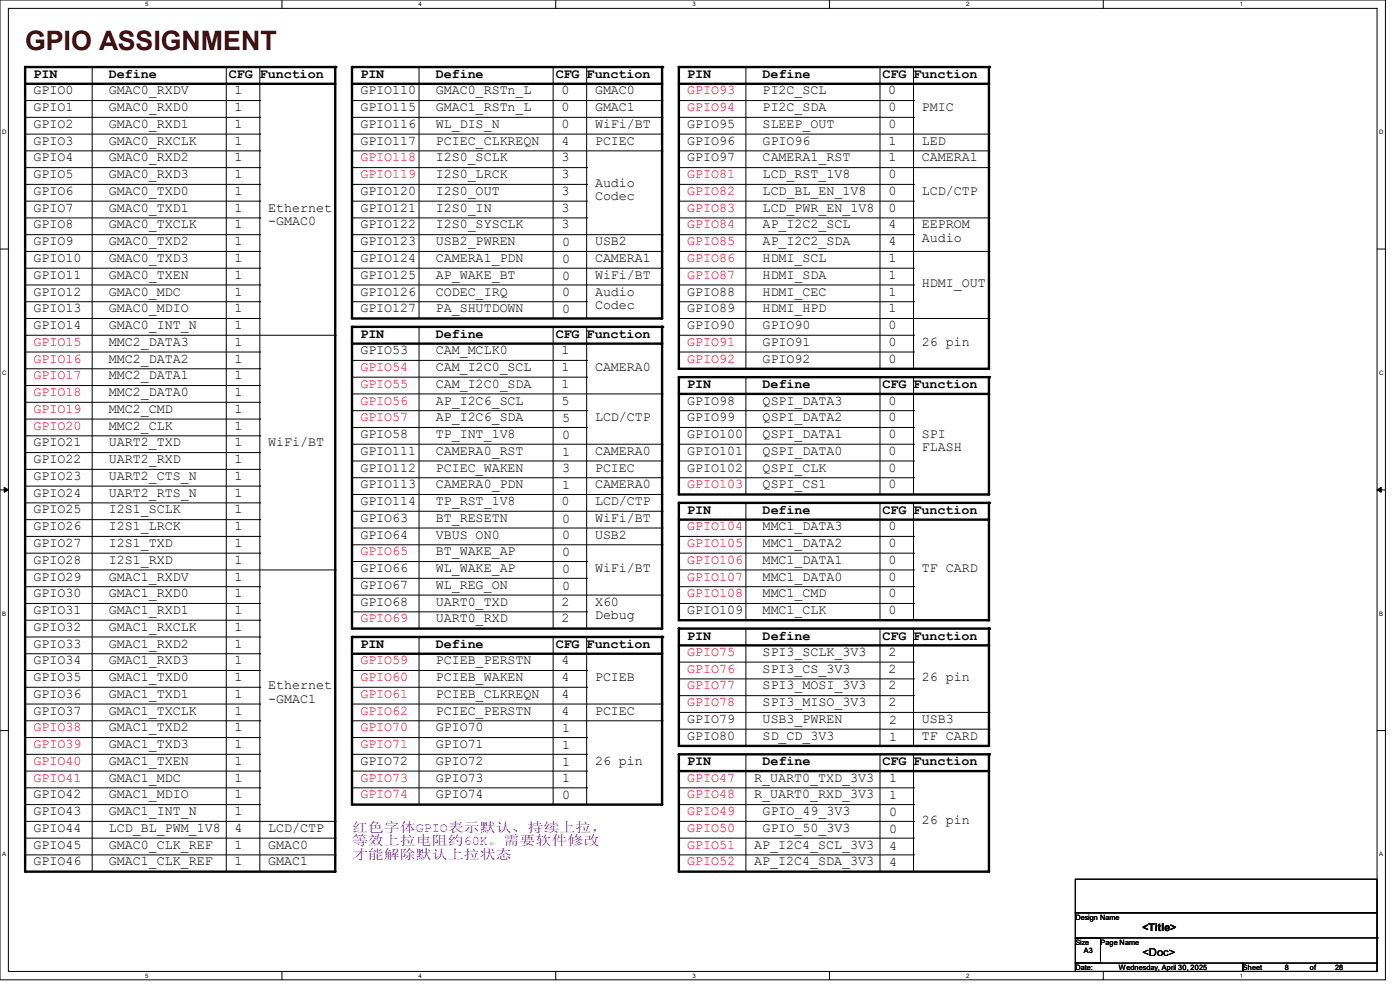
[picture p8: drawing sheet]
<svg xmlns="http://www.w3.org/2000/svg" width="297mm" height="210mm" viewBox="0 0 297 210" stroke-linecap="round" stroke-linejoin="round" font-family="sans-serif">
<path d="M0 0h293.9v207.9h-293.9zM1.8 1.8h290.3v204.3h-290.3z" fill="none" stroke="#000" stroke-width=".21"/>
<g fill="#fff">
<path d="M30.8 .2h.7v1.4h-.7z"/>
<path d="M30.8 206.2h.7v1.4h-.7z"/>
</g>
<path d="M59.8 0v1.8M59.8 206.1v1.8" fill="none" stroke="#000" stroke-width=".21"/>
<g fill="#fff">
<path d="M88.8 .2h.7v1.4h-.7z"/>
<path d="M88.8 206.2h.7v1.4h-.7z"/>
</g>
<path d="M117.9 0v1.8M117.9 206.1v1.8" fill="none" stroke="#000" stroke-width=".21"/>
<g fill="#fff">
<path d="M146.9 .2h.7v1.4h-.7z"/>
<path d="M146.9 206.2h.7v1.4h-.7z"/>
</g>
<path d="M176 0v1.8M176 206.1v1.8" fill="none" stroke="#000" stroke-width=".21"/>
<g fill="#fff">
<path d="M205 .2h.7v1.4h-.7z"/>
<path d="M205 206.2h.7v1.4h-.7z"/>
</g>
<path d="M234.1 0v1.8M234.1 206.1v1.8" fill="none" stroke="#000" stroke-width=".21"/>
<g fill="#fff">
<path d="M263.1 .2h.6v1.4h-.6z"/>
<path d="M263.1 206.2h.6v1.4h-.6z"/>
<path d="M.5 27.3h.9v1.4h-.9z"/>
<path d="M292.6 27.3h.9v1.4h-.9z"/>
<path d="M.5 78.4h.9v1.4h-.9z"/>
<path d="M292.6 78.4h.9v1.4h-.9z"/>
</g>
<path d="M0 52.8h1.8M292.1 52.8h1.8" fill="none" stroke="#000" stroke-width=".21"/>
<g fill="#fff">
<path d="M.5 129.5h.8v1.4h-.8z"/>
<path d="M292.6 129.5h.8v1.4h-.8z"/>
</g>
<path d="M0 103.9h1.8M292.1 103.9h1.8" fill="none" stroke="#000" stroke-width=".21"/>
<path d="M.9 103.4l.9 .5-.9 .5zM292.1 103.9l.9-.5v1z" fill="#000" stroke="#000" stroke-width=".21"/>
<g fill="#fff">
<path d="M.5 180.5h.8v1.4h-.8z"/>
<path d="M292.6 180.5h.8v1.4h-.8z"/>
</g>
<g fill="none" stroke="#000" stroke-width=".21">
<path d="M19.6 14.2h.1M19.6 14.2v170.7M48 14.2h.1M48 14.2v170.7M55.1 14.2h.1M55.1 14.2v170.7M88.9 14.2h.1M88.9 14.2v53.4M117.3 14.2h.1M117.3 14.2v53.4M124.5 14.2h.1M124.5 14.2v53.4"/>
<path d="M158.2 14.2h.1M158.2 14.2v64M186.7 14.2h.1M186.7 14.2v64M193.8 14.2h.1M193.8 14.2v64M5.3 21.3h49.8M5.3 24.9h49.8M5.3 28.4h49.8M5.3 35.6h49.8M5.3 39.1h49.8M5.3 32h49.8"/>
<path d="M55.1 21.3h.1M55.1 24.9h.1M55.1 28.4h.1M55.1 35.6h.1M55.1 39.1h.1M55.1 32h.1M74.7 21.3h65.8M74.7 24.9h65.8M74.7 28.4h65.8M74.7 35.6h49.8M74.7 39.1h49.8M74.7 32h65.8"/>
<path d="M124.5 35.6h.1M124.5 39.1h.1M140.5 21.3h.1M140.5 24.9h.1M140.5 32h.1M140.5 28.4h.1M144 21.3h49.8M144 24.9h49.8M144 28.4h65.8M144 35.6h65.8M144 39.1h49.8M144 32h65.8"/>
<path d="M193.8 21.3h.1M193.8 24.9h.1M193.8 39.1h.1M209.8 28.4h.1M209.8 35.6h.1M209.8 32h.1M5.3 42.7h49.8M5.3 46.2h49.8M5.3 49.8h49.8M5.3 53.3h49.8M5.3 56.9h49.8M55.1 42.7h.1"/>
<path d="M55.1 46.2h.1M55.1 49.8h.1M55.1 53.3h.1M55.1 56.9h.1M74.7 42.7h49.8M74.7 46.2h49.8M74.7 49.8h65.8M74.7 53.3h65.8M74.7 56.9h65.8M124.5 42.7h.1M124.5 46.2h.1M140.5 49.8h.1"/>
<path d="M140.5 53.3h.1M140.5 56.9h.1M144 42.7h49.8M144 46.2h65.8M144 49.8h49.8M144 53.3h65.8M144 56.9h49.8M193.8 42.7h.1M193.8 56.9h.1M193.8 49.8h.1M209.8 46.2h.1M209.8 53.3h.1"/>
<path d="M5.3 60.5h49.8M5.3 64h49.8M5.3 67.6h49.8M5.3 71.1h65.8M5.3 74.7h49.8M5.3 78.2h49.8M55.1 60.5h.1M55.1 64h.1M55.1 67.6h.1M55.1 74.7h.1M55.1 78.2h.1M71.1 71.1h.1"/>
<path d="M74.7 60.5h65.8M74.7 64h49.8M74.7 76.5h49.8M88.9 69.3h.1M88.9 69.3v64M117.3 69.3h.1M117.3 69.3v64M124.5 64h.1M124.5 69.3h.1M124.5 76.5h.1M124.5 69.3v64M140.5 60.5h.1"/>
<path d="M144 60.5h49.8M144 64h49.8M144 67.6h65.8M144 71.1h49.8M144 74.7h49.8M193.8 60.5h.1M193.8 64h.1M193.8 74.7h.1M193.8 71.1h.1M209.8 67.6h.1M5.3 81.8h49.8M5.3 85.3h49.8"/>
<path d="M5.3 88.9h49.8M5.3 92.5h49.8M5.3 96h49.8M5.3 99.6h49.8M55.1 81.8h.1M55.1 85.3h.1M55.1 88.9h.1M55.1 92.5h.1M55.1 96h.1M55.1 99.6h.1M74.7 80h49.8M74.7 83.6h65.8"/>
<path d="M74.7 90.7h49.8M74.7 87.1h49.8M74.7 94.2h65.8M74.7 97.8h65.8M124.5 80h.1M124.5 90.7h.1M124.5 87.1h.1M140.5 83.6h.1M140.5 94.2h.1M140.5 97.8h.1M144 90.7h49.8M144 87.1h49.8"/>
<path d="M144 94.2h49.8M144 97.8h49.8M158.2 80h.1M158.2 80v24.9M186.7 80h.1M186.7 80v24.9M193.8 80h.1M193.8 87.1h.1M193.8 90.7h.1M193.8 94.2h.1M193.8 97.8h.1M193.8 80v24.9"/>
<path d="M5.3 113.8h49.8M5.3 117.3h49.8M5.3 103.1h49.8M5.3 106.7h49.8M5.3 110.2h49.8M55.1 103.1h.1M55.1 106.7h.1M55.1 110.2h.1M55.1 113.8h.1M55.1 117.3h.1M74.7 104.9h65.8M74.7 115.6h65.8"/>
<path d="M74.7 119.1h49.8M74.7 101.3h65.8M74.7 108.5h65.8M74.7 112h65.8M124.5 119.1h.1M140.5 104.9h.1M140.5 115.6h.1M140.5 101.3h.1M140.5 108.5h.1M140.5 112h.1M144 101.3h49.8M144 113.8h49.8"/>
<path d="M144 117.3h49.8M158.2 106.7h.1M158.2 106.7v24.9M186.7 106.7h.1M186.7 106.7v24.9M193.8 101.3h.1M193.8 106.7h.1M193.8 113.8h.1M193.8 117.3h.1M193.8 106.7v24.9M5.3 120.9h65.8M5.3 128h49.8"/>
<path d="M5.3 124.5h49.8M5.3 131.6h49.8M5.3 135.1h49.8M5.3 138.7h49.8M55.1 124.5h.1M55.1 128h.1M55.1 131.6h.1M55.1 135.1h.1M55.1 138.7h.1M71.1 120.9h.1M74.7 122.7h49.8M74.7 129.8h49.8"/>
<path d="M74.7 126.2h65.8M88.9 135.1h.1M88.9 135.1v35.6M117.3 135.1h.1M117.3 135.1v35.6M124.5 135.1h.1M124.5 122.7h.1M124.5 129.8h.1M124.5 135.1v35.6M140.5 126.2h.1M144 120.9h49.8M144 128h49.8"/>
<path d="M144 124.5h49.8M158.2 133.3h.1M158.2 133.3v24.9M186.7 133.3h.1M186.7 133.3v24.9M193.8 133.3h.1M193.8 120.9h.1M193.8 128h.1M193.8 124.5h.1M193.8 133.3v24.9M0 155h1.8M5.3 142.2h49.8"/>
<path d="M5.3 145.8h49.8M5.3 152.9h49.8M5.3 156.5h49.8M5.3 149.4h49.8M55.1 142.2h.1M55.1 145.8h.1M55.1 149.4h.1M55.1 152.9h.1M55.1 156.5h.1M74.7 142.2h49.8M74.7 145.8h49.8M74.7 152.9h65.8"/>
<path d="M74.7 156.5h49.8M74.7 149.4h65.8M124.5 142.2h.1M124.5 145.8h.1M124.5 156.5h.1M140.5 152.9h.1M140.5 149.4h.1M144 140.5h49.8M144 144h49.8M144 147.6h49.8M144 151.1h65.8M144 154.7h65.8"/>
<path d="M193.8 140.5h.1M193.8 144h.1M193.8 147.6h.1M209.8 151.1h.1M209.8 154.7h.1M292.1 155h1.8M5.3 167.1h49.8M5.3 170.7h49.8M5.3 174.2h65.8M5.3 177.8h65.8M5.3 160h49.8M5.3 163.6h49.8"/>
<path d="M55.1 160h.1M55.1 163.6h.1M55.1 167.1h.1M55.1 170.7h.1M71.1 174.2h.1M71.1 177.8h.1M74.7 167.1h49.8M74.7 160h49.8M74.7 163.6h49.8M124.5 160h.1M124.5 163.6h.1M124.5 167.1h.1"/>
<path d="M144 167.1h49.8M144 170.7h49.8M144 174.2h49.8M144 177.8h49.8M158.2 160h.1M158.2 160v24.9M186.7 160h.1M186.7 160v24.9M193.8 160h.1M193.8 167.1h.1M193.8 170.7h.1M193.8 174.2h.1"/>
<path d="M193.8 177.8h.1M193.8 160v24.9M5.3 181.4h65.8M71.1 181.4h.1M144 181.4h49.8M193.8 181.4h.1M228.1 186.5h64v7.1h-64zM228.1 193.6h64v5.4h-64zM228.1 199h5.4v5.3h-5.4zM292.1 199h.1M292.1 199v5.3M228.1 204.3h35.6v1.8h-35.6z"/>
<path d="M263.7 204.3h28.4v1.8h-28.4z"/>
</g>
<g fill="none" stroke="#000" stroke-width=".51">
<path d="M5.3 17.8h65.7M74.7 17.8h65.6M144 17.8h65.6M74.7 72.9h65.6M140.3 67.6h-65.6v-53.4h65.8v53.4M209.6 78.2h-65.6v-64h65.8v64M144 83.6h65.6M144 110.2h65.6M209.6 104.9h-65.6v-24.9h65.8v24.9M74.7 138.7h65.6M140.3 133.3h-65.6v-64h65.8v64M144 136.9h65.6"/>
<path d="M209.6 131.6h-65.6v-24.9h65.8v24.9M209.6 158.2h-65.6v-24.9h65.8v24.9M140.3 170.7h-65.6v-35.6h65.8v35.6M144 163.6h65.6M71 184.9h-65.7v-170.7h65.8v170.7M209.6 184.9h-65.6v-24.9h65.8v24.9"/>
</g>
<g fill="#000">
<circle cx="5.3" cy="14.2" r=".25"/>
<circle cx="71" cy="17.8" r=".25"/>
<circle cx="71.1" cy="14.2" r=".25"/>
<circle cx="74.7" cy="14.2" r=".25"/>
<circle cx="140.3" cy="17.8" r=".25"/>
<circle cx="140.5" cy="14.2" r=".25"/>
<circle cx="144" cy="14.2" r=".25"/>
<circle cx="209.6" cy="17.8" r=".25"/>
<circle cx="209.8" cy="14.2" r=".25"/>
<circle cx="74.7" cy="69.3" r=".25"/>
<circle cx="140.3" cy="67.6" r=".25"/>
<circle cx="140.3" cy="72.9" r=".25"/>
<circle cx="140.5" cy="69.3" r=".25"/>
<circle cx="209.6" cy="78.2" r=".25"/>
<circle cx="144" cy="80" r=".25"/>
<circle cx="209.6" cy="83.6" r=".25"/>
<circle cx="209.8" cy="80" r=".25"/>
<circle cx="144" cy="106.7" r=".25"/>
<circle cx="209.6" cy="110.2" r=".25"/>
<circle cx="209.6" cy="104.9" r=".25"/>
<circle cx="209.8" cy="106.7" r=".25"/>
<circle cx="74.7" cy="135.1" r=".25"/>
<circle cx="140.3" cy="138.7" r=".25"/>
<circle cx="140.3" cy="133.3" r=".25"/>
<circle cx="140.5" cy="135.1" r=".25"/>
<circle cx="144" cy="133.3" r=".25"/>
<circle cx="209.6" cy="136.9" r=".25"/>
<circle cx="209.6" cy="131.6" r=".25"/>
<circle cx="209.8" cy="133.3" r=".25"/>
<circle cx="209.6" cy="158.2" r=".25"/>
<circle cx="140.3" cy="170.7" r=".25"/>
<circle cx="144" cy="160" r=".25"/>
<circle cx="209.6" cy="163.6" r=".25"/>
<circle cx="209.8" cy="160" r=".25"/>
<circle cx="71" cy="184.9" r=".25"/>
<circle cx="209.6" cy="184.9" r=".25"/>
</g>
<text font-size="5.7" fill="#400000" x="5.3" y="10.6">GPIO ASSIGNMENT</text>
<g font-size="2.8">
<text x="7.1" y="16.6">PIN</text>
<text x="23.1" y="16.6">Define</text>
<text x="48.6" y="16.6">CFG</text>
<text x="55.1" y="16.6">Function</text>
<text x="76.5" y="16.6">PIN</text>
<text x="92.5" y="16.6">Define</text>
<text x="117.9" y="16.6">CFG Function</text>
<text x="145.8" y="16.6">PIN</text>
<text x="161.8" y="16.6">Define</text>
<text x="187.2" y="16.6">CFG</text>
<text x="193.8" y="16.6">Function</text>
<text x="7.1" y="20">GPIO0</text>
<text x="7.1" y="23.6">GPIO1</text>
<text x="23.1" y="20">GMAC0_RXDV</text>
<text x="23.1" y="23.6">GMAC0_RXD0</text>
<text x="49.8" y="20">1</text>
<text x="49.8" y="23.6">1</text>
<text x="76.5" y="23.6">GPIO115</text>
<text x="76.5" y="20">GPIO110</text>
<text x="92.5" y="20">GMAC0_RSTn_L</text>
<text x="92.5" y="23.6">GMAC1_RSTn_L</text>
<text x="119.1" y="23.6">0</text>
<text x="119.1" y="20">0</text>
<text x="126.2" y="20">GMAC0</text>
<text x="126.2" y="23.6">GMAC1</text>
<text x="161.8" y="23.6">PI2C_SDA</text>
<text x="161.8" y="20">PI2C_SCL</text>
<text x="188.5" y="20">0</text>
<text x="188.5" y="23.6">0</text>
<text x="195.6" y="23.6">PMIC</text>
<text x="7.1" y="27.1">GPIO2</text>
<text x="23.1" y="27.1">GMAC0_RXD1</text>
<text x="49.8" y="27.1">1</text>
<text x="76.5" y="27.1">GPIO116</text>
<text x="92.5" y="27.1">WL_DIS_N</text>
<text x="119.1" y="27.1">0</text>
<text x="126.2" y="27.1">WiFi/BT</text>
<text x="145.8" y="27.1">GPIO95</text>
<text x="161.8" y="27.1">SLEEP_OUT</text>
<text x="188.5" y="27.1">0</text>
<text x="7.1" y="34.2">GPIO4</text>
<text x="7.1" y="30.7">GPIO3</text>
<text x="23.1" y="34.2">GMAC0_RXD2</text>
<text x="23.1" y="30.7">GMAC0_RXCLK</text>
<text x="49.8" y="30.7">1</text>
<text x="49.8" y="34.2">1</text>
<text x="76.5" y="30.7">GPIO117</text>
<text x="92.5" y="30.7">PCIEC_CLKREQN</text>
<text x="92.5" y="34.2">I2S0_SCLK</text>
<text x="119.1" y="30.7">4</text>
<text x="119.1" y="34.2">3</text>
<text x="126.2" y="30.7">PCIEC</text>
<text x="145.8" y="30.7">GPIO96</text>
<text x="145.8" y="34.2">GPIO97</text>
<text x="161.8" y="30.7">GPIO96</text>
<text x="161.8" y="34.2">CAMERA1_RST</text>
<text x="188.5" y="30.7">1</text>
<text x="188.5" y="34.2">1</text>
<text x="195.6" y="30.7">LED</text>
<text x="195.6" y="34.2">CAMERA1</text>
<text x="7.1" y="41.4">GPIO6</text>
<text x="7.1" y="37.8">GPIO5</text>
<text x="23.1" y="37.8">GMAC0_RXD3</text>
<text x="23.1" y="41.4">GMAC0_TXD0</text>
<text x="49.8" y="37.8">1</text>
<text x="49.8" y="41.4">1</text>
<text x="76.5" y="41.4">GPIO120</text>
<text x="92.5" y="37.8">I2S0_LRCK</text>
<text x="92.5" y="41.4">I2S0_OUT</text>
<text x="119.1" y="37.8">3</text>
<text x="119.1" y="41.4">3</text>
<text x="126.2" y="39.6">Audio</text>
<text x="161.8" y="41.4">LCD_BL_EN_1V8</text>
<text x="161.8" y="37.8">LCD_RST_1V8</text>
<text x="188.5" y="37.8">0</text>
<text x="188.5" y="41.4">0</text>
<text x="195.6" y="41.4">LCD/CTP</text>
<text x="7.1" y="44.9">GPIO7</text>
<text x="23.1" y="44.9">GMAC0_TXD1</text>
<text x="49.8" y="44.9">1</text>
<text x="56.9" y="44.9">Ethernet</text>
<text x="56.9" y="47.8">-GMAC0</text>
<text x="76.5" y="44.9">GPIO121</text>
<text x="92.5" y="44.9">I2S0_IN</text>
<text x="119.1" y="44.9">3</text>
<text x="126.2" y="42.4">Codec</text>
<text x="161.8" y="44.9">LCD_PWR_EN_1V8</text>
<text x="188.5" y="44.9">0</text>
<text x="7.1" y="52">GPIO9</text>
<text x="7.1" y="48.5">GPIO8</text>
<text x="23.1" y="52">GMAC0_TXD2</text>
<text x="23.1" y="48.5">GMAC0_TXCLK</text>
<text x="49.8" y="48.5">1</text>
<text x="49.8" y="52">1</text>
<text x="76.5" y="52">GPIO123</text>
<text x="76.5" y="48.5">GPIO122</text>
<text x="92.5" y="52">USB2_PWREN</text>
<text x="92.5" y="48.5">I2S0_SYSCLK</text>
<text x="119.1" y="48.5">3</text>
<text x="119.3" y="52.2">0</text>
<text x="126.2" y="52">USB2</text>
<text x="161.8" y="52">AP_I2C2_SDA</text>
<text x="161.8" y="48.5">AP_I2C2_SCL</text>
<text x="188.5" y="48.5">4</text>
<text x="188.5" y="52">4</text>
<text x="195.6" y="48.5">EEPROM</text>
<text x="195.6" y="51.3">Audio</text>
<text x="7.1" y="59.1">GPIO11</text>
<text x="7.1" y="55.6">GPIO10</text>
<text x="23.1" y="55.6">GMAC0_TXD3</text>
<text x="23.1" y="59.1">GMAC0_TXEN</text>
<text x="49.8" y="59.1">1</text>
<text x="49.8" y="55.6">1</text>
<text x="76.5" y="55.6">GPIO124</text>
<text x="76.5" y="59.1">GPIO125</text>
<text x="92.5" y="55.6">CAMERA1_PDN</text>
<text x="92.5" y="59.1">AP_WAKE_BT</text>
<text x="119.3" y="55.8">0</text>
<text x="119.3" y="59.3">0</text>
<text x="126.2" y="59.1">WiFi/BT</text>
<text x="126.2" y="55.6">CAMERA1</text>
<text x="161.8" y="59.1">HDMI_SDA</text>
<text x="161.8" y="55.6">HDMI_SCL</text>
<text x="188.5" y="55.6">1</text>
<text x="188.5" y="59.1">1</text>
<text x="7.1" y="62.7">GPIO12</text>
<text x="23.1" y="62.7">GMAC0_MDC</text>
<text x="49.8" y="62.7">1</text>
<text x="76.5" y="62.7">GPIO126</text>
<text x="92.5" y="62.7">CODEC_IRQ</text>
<text x="119.3" y="62.9">0</text>
<text x="126.2" y="62.7">Audio</text>
<text x="126.2" y="65.5">Codec</text>
<text x="145.8" y="62.7">GPIO88</text>
<text x="161.8" y="62.7">HDMI_CEC</text>
<text x="188.5" y="62.7">1</text>
<text x="195.6" y="60.9">HDMI_OUT</text>
<text x="7.1" y="66.3">GPIO13</text>
<text x="7.1" y="69.8">GPIO14</text>
<text x="23.1" y="69.8">GMAC0_INT_N</text>
<text x="23.1" y="66.3">GMAC0_MDIO</text>
<text x="49.8" y="66.3">1</text>
<text x="49.8" y="69.8">1</text>
<text x="76.5" y="66.3">GPIO127</text>
<text x="76.5" y="71.7">PIN</text>
<text x="92.5" y="71.7">Define</text>
<text x="92.5" y="66.3">PA_SHUTDOWN</text>
<text x="117.9" y="71.7">CFG Function</text>
<text x="119.3" y="66.4">0</text>
<text x="145.8" y="66.3">GPIO89</text>
<text x="145.8" y="69.8">GPIO90</text>
<text x="161.8" y="66.3">HDMI_HPD</text>
<text x="161.8" y="69.8">GPIO90</text>
<text x="188.5" y="66.3">1</text>
<text x="188.5" y="69.8">0</text>
<text x="23.1" y="73.4">MMC2_DATA3</text>
<text x="23.1" y="76.9">MMC2_DATA2</text>
<text x="49.8" y="73.4">1</text>
<text x="49.8" y="76.9">1</text>
<text x="76.5" y="75.1">GPIO53</text>
<text x="92.5" y="75.1">CAM_MCLK0</text>
<text x="119.1" y="75.1">1</text>
<text x="161.8" y="73.4">GPIO91</text>
<text x="161.8" y="76.9">GPIO92</text>
<text x="188.5" y="73.4">0</text>
<text x="188.5" y="76.9">0</text>
<text x="195.6" y="73.4">26 pin</text>
<text x="23.1" y="80.5">MMC2_DATA1</text>
<text x="49.8" y="80.5">1</text>
<text x="92.5" y="82.3">CAM_I2C0_SDA</text>
<text x="92.5" y="78.7">CAM_I2C0_SCL</text>
<text x="119.1" y="78.7">1</text>
<text x="119.1" y="82.3">1</text>
<text x="126.2" y="78.7">CAMERA0</text>
<text x="145.8" y="82.4">PIN</text>
<text x="161.8" y="82.4">Define</text>
<text x="187.2" y="82.4">CFG</text>
<text x="193.8" y="82.4">Function</text>
<text x="23.1" y="84">MMC2_DATA0</text>
<text x="23.1" y="87.6">MMC2_CMD</text>
<text x="49.8" y="84">1</text>
<text x="49.8" y="87.6">1</text>
<text x="92.5" y="85.8">AP_I2C6_SCL</text>
<text x="92.5" y="89.4">AP_I2C6_SDA</text>
<text x="119.1" y="85.8">5</text>
<text x="119.3" y="89.5">5</text>
<text x="126.2" y="89.4">LCD/CTP</text>
<text x="145.8" y="89.4">GPIO99</text>
<text x="145.8" y="85.8">GPIO98</text>
<text x="161.8" y="89.4">QSPI_DATA2</text>
<text x="161.8" y="85.8">QSPI_DATA3</text>
<text x="188.5" y="85.8">0</text>
<text x="188.5" y="89.4">0</text>
<text x="7.1" y="94.7">GPIO21</text>
<text x="23.1" y="94.7">UART2_TXD</text>
<text x="23.1" y="91.1">MMC2_CLK</text>
<text x="49.8" y="91.1">1</text>
<text x="49.8" y="94.7">1</text>
<text x="56.9" y="94.7">WiFi/BT</text>
<text x="76.5" y="92.9">GPIO58</text>
<text x="92.5" y="92.9">TP_INT_1V8</text>
<text x="119.3" y="93.1">0</text>
<text x="145.8" y="92.9">GPIO100</text>
<text x="161.8" y="92.9">QSPI_DATA1</text>
<text x="188.5" y="92.9">0</text>
<text x="195.6" y="92.9">SPI</text>
<text x="195.6" y="95.8">FLASH</text>
<text x="7.1" y="101.8">GPIO23</text>
<text x="7.1" y="98.3">GPIO22</text>
<text x="23.1" y="101.8">UART2_CTS_N</text>
<text x="23.1" y="98.3">UART2_RXD</text>
<text x="49.8" y="98.3">1</text>
<text x="49.8" y="101.8">1</text>
<text x="76.5" y="96.5">GPIO111</text>
<text x="76.5" y="100">GPIO112</text>
<text x="92.5" y="96.5">CAMERA0_RST</text>
<text x="92.5" y="100">PCIEC_WAKEN</text>
<text x="119.3" y="96.6">1</text>
<text x="119.3" y="100.2">3</text>
<text x="126.2" y="96.5">CAMERA0</text>
<text x="126.2" y="100">PCIEC</text>
<text x="145.8" y="96.5">GPIO101</text>
<text x="145.8" y="100">GPIO102</text>
<text x="161.8" y="96.5">QSPI_DATA0</text>
<text x="161.8" y="100">QSPI_CLK</text>
<text x="188.5" y="96.5">0</text>
<text x="188.5" y="100">0</text>
<text x="7.1" y="105.4">GPIO24</text>
<text x="23.1" y="105.4">UART2_RTS_N</text>
<text x="49.8" y="105.4">1</text>
<text x="76.5" y="103.6">GPIO113</text>
<text x="76.5" y="107.1">GPIO114</text>
<text x="92.5" y="107.1">TP_RST_1V8</text>
<text x="92.5" y="103.6">CAMERA0_PDN</text>
<text x="119.1" y="107.1">0</text>
<text x="119.3" y="103.8">1</text>
<text x="126.2" y="103.6">CAMERA0</text>
<text x="126.2" y="107.1">LCD/CTP</text>
<text x="161.8" y="103.6">QSPI_CS1</text>
<text x="188.5" y="103.6">0</text>
<text x="7.1" y="112.5">GPIO26</text>
<text x="7.1" y="108.9">GPIO25</text>
<text x="23.1" y="108.9">I2S1_SCLK</text>
<text x="23.1" y="112.5">I2S1_LRCK</text>
<text x="49.8" y="108.9">1</text>
<text x="49.8" y="112.5">1</text>
<text x="76.5" y="110.7">GPIO63</text>
<text x="92.5" y="110.7">BT_RESETN</text>
<text x="119.3" y="110.9">0</text>
<text x="126.2" y="110.7">WiFi/BT</text>
<text x="145.8" y="109.1">PIN</text>
<text x="161.8" y="109.1">Define</text>
<text x="161.8" y="112.5">MMC1_DATA3</text>
<text x="187.2" y="109.1">CFG</text>
<text x="188.5" y="112.5">0</text>
<text x="193.8" y="109.1">Function</text>
<text x="7.1" y="116">GPIO27</text>
<text x="7.1" y="119.6">GPIO28</text>
<text x="23.1" y="116">I2S1_TXD</text>
<text x="23.1" y="119.6">I2S1_RXD</text>
<text x="49.8" y="116">1</text>
<text x="49.8" y="119.6">1</text>
<text x="76.5" y="114.3">GPIO64</text>
<text x="92.5" y="114.3">VBUS ON0</text>
<text x="92.5" y="117.8">BT_WAKE_AP</text>
<text x="119.3" y="114.4">0</text>
<text x="119.3" y="118">0</text>
<text x="126.2" y="114.3">USB2</text>
<text x="161.8" y="116">MMC1_DATA2</text>
<text x="161.8" y="119.6">MMC1_DATA1</text>
<text x="188.5" y="116">0</text>
<text x="188.5" y="119.6">0</text>
<text x="7.1" y="123.1">GPIO29</text>
<text x="23.1" y="123.1">GMAC1_RXDV</text>
<text x="49.8" y="123.1">1</text>
<text x="76.5" y="121.4">GPIO66</text>
<text x="76.5" y="124.9">GPIO67</text>
<text x="92.5" y="121.4">WL_WAKE_AP</text>
<text x="92.5" y="124.9">WL_REG_ON</text>
<text x="119.3" y="121.5">0</text>
<text x="119.3" y="125.1">0</text>
<text x="126.2" y="121.4">WiFi/BT</text>
<text x="161.8" y="123.1">MMC1_DATA0</text>
<text x="188.5" y="123.1">0</text>
<text x="195.6" y="121.4">TF CARD</text>
<text x="7.1" y="130.3">GPIO31</text>
<text x="7.1" y="126.7">GPIO30</text>
<text x="23.1" y="126.7">GMAC1_RXD0</text>
<text x="23.1" y="130.3">GMAC1_RXD1</text>
<text x="49.8" y="126.7">1</text>
<text x="49.8" y="130.3">1</text>
<text x="76.5" y="128.5">GPIO68</text>
<text x="92.5" y="128.5">UART0_TXD</text>
<text x="119.1" y="128.5">2</text>
<text x="126.2" y="128.5">X60</text>
<text x="126.2" y="131.3">Debug</text>
<text x="145.8" y="130.3">GPIO109</text>
<text x="161.8" y="130.3">MMC1_CLK</text>
<text x="161.8" y="126.7">MMC1_CMD</text>
<text x="188.5" y="126.7">0</text>
<text x="188.5" y="130.3">0</text>
<text x="7.1" y="137.4">GPIO33</text>
<text x="7.1" y="133.8">GPIO32</text>
<text x="23.1" y="137.4">GMAC1_RXD2</text>
<text x="23.1" y="133.8">GMAC1_RXCLK</text>
<text x="49.8" y="133.8">1</text>
<text x="49.8" y="137.4">1</text>
<text x="76.5" y="137.5">PIN</text>
<text x="92.5" y="137.5">Define</text>
<text x="92.5" y="132">UART0_RXD</text>
<text x="117.9" y="137.5">CFG Function</text>
<text x="119.1" y="132">2</text>
<text x="145.8" y="135.7">PIN</text>
<text x="161.8" y="135.7">Define</text>
<text x="187.2" y="135.7">CFG</text>
<text x="193.8" y="135.7">Function</text>
<text x="7.1" y="140.9">GPIO34</text>
<text x="23.1" y="140.9">GMAC1_RXD3</text>
<text x="49.8" y="140.9">1</text>
<text x="92.5" y="140.9">PCIEB_PERSTN</text>
<text x="119.1" y="140.9">4</text>
<text x="161.8" y="142.7">SPI3_CS_3V3</text>
<text x="161.8" y="139.1">SPI3_SCLK_3V3</text>
<text x="188.5" y="139.1">2</text>
<text x="188.5" y="142.7">2</text>
<text x="7.1" y="144.5">GPIO35</text>
<text x="7.1" y="148">GPIO36</text>
<text x="23.1" y="144.5">GMAC1_TXD0</text>
<text x="23.1" y="148">GMAC1_TXD1</text>
<text x="49.8" y="148">1</text>
<text x="49.8" y="144.5">1</text>
<text x="56.9" y="146.3">Ethernet</text>
<text x="56.9" y="149.1">-GMAC1</text>
<text x="92.5" y="148">PCIEB_CLKREQN</text>
<text x="92.5" y="144.5">PCIEB_WAKEN</text>
<text x="119.1" y="144.5">4</text>
<text x="119.1" y="148">4</text>
<text x="126.2" y="144.5">PCIEB</text>
<text x="161.8" y="146.3">SPI3_MOSI_3V3</text>
<text x="161.8" y="149.8">SPI3_MISO_3V3</text>
<text x="188.5" y="146.3">2</text>
<text x="188.5" y="149.8">2</text>
<text x="195.6" y="144.5">26 pin</text>
<text x="7.1" y="151.6">GPIO37</text>
<text x="23.1" y="155.2">GMAC1_TXD2</text>
<text x="23.1" y="151.6">GMAC1_TXCLK</text>
<text x="49.8" y="151.6">1</text>
<text x="49.8" y="155.2">1</text>
<text x="92.5" y="151.6">PCIEC_PERSTN</text>
<text x="92.5" y="155.2">GPIO70</text>
<text x="119.1" y="151.6">4</text>
<text x="119.3" y="155.3">1</text>
<text x="126.2" y="151.6">PCIEC</text>
<text x="145.8" y="153.4">GPIO79</text>
<text x="161.8" y="153.4">USB3_PWREN</text>
<text x="188.6" y="153.5">2</text>
<text x="195.6" y="153.4">USB3</text>
<text x="23.1" y="158.7">GMAC1_TXD3</text>
<text x="49.8" y="158.7">1</text>
<text x="92.5" y="158.7">GPIO71</text>
<text x="119.3" y="158.9">1</text>
<text x="145.8" y="156.9">GPIO80</text>
<text x="161.8" y="156.9">SD_CD_3V3</text>
<text x="188.6" y="157.1">1</text>
<text x="195.6" y="156.9">TF CARD</text>
<text x="23.1" y="162.3">GMAC1_TXEN</text>
<text x="23.1" y="165.8">GMAC1_MDC</text>
<text x="49.8" y="162.3">1</text>
<text x="49.8" y="165.8">1</text>
<text x="76.5" y="162.3">GPIO72</text>
<text x="92.5" y="162.3">GPIO72</text>
<text x="92.5" y="165.8">GPIO73</text>
<text x="119.3" y="162.4">1</text>
<text x="119.3" y="166">1</text>
<text x="126.2" y="162.3">26 pin</text>
<text x="145.8" y="162.4">PIN</text>
<text x="160" y="165.8">R_UART0_TXD_3V3</text>
<text x="161.8" y="162.4">Define</text>
<text x="187.2" y="162.4">CFG</text>
<text x="188.6" y="166">1</text>
<text x="193.8" y="162.4">Function</text>
<text x="7.1" y="169.4">GPIO42</text>
<text x="7.1" y="172.9">GPIO43</text>
<text x="23.1" y="172.9">GMAC1_INT_N</text>
<text x="23.1" y="169.4">GMAC1_MDIO</text>
<text x="49.8" y="169.4">1</text>
<text x="49.8" y="172.9">1</text>
<text x="92.5" y="169.4">GPIO74</text>
<text x="119.3" y="169.5">0</text>
<text x="160" y="169.4">R_UART0_RXD_3V3</text>
<text x="161.8" y="172.9">GPIO_49_3V3</text>
<text x="188.6" y="169.5">1</text>
<text x="188.6" y="173.1">0</text>
<text x="7.1" y="176.5">GPIO44</text>
<text x="23.1" y="176.5">LCD_BL_PWM_1V8</text>
<text x="49.8" y="176.5">4</text>
<text x="56.9" y="176.5">LCD/CTP</text>
<text x="161.8" y="176.5">GPIO_50_3V3</text>
<text x="188.6" y="176.7">0</text>
<text x="195.6" y="174.7">26 pin</text>
<text x="7.1" y="180">GPIO45</text>
<text x="7.1" y="183.6">GPIO46</text>
<text x="23.1" y="180">GMAC0_CLK_REF</text>
<text x="23.1" y="183.6">GMAC1_CLK_REF</text>
<text x="49.8" y="180">1</text>
<text x="49.8" y="183.6">1</text>
<text x="56.9" y="180">GMAC0</text>
<text x="56.9" y="183.6">GMAC1</text>
<text x="160" y="183.6">AP_I2C4_SDA_3V3</text>
<text x="160" y="180">AP_I2C4_SCL_3V3</text>
<text x="188.6" y="180.2">4</text>
<text x="188.6" y="183.8">4</text>
</g>
<g font-size="2.8" fill="#f00">
<text x="145.8" y="23.6">GPIO94</text>
<text x="145.8" y="20">GPIO93</text>
<text x="76.5" y="34.2">GPIO118</text>
<text x="76.5" y="37.8">GPIO119</text>
<text x="145.8" y="37.8">GPIO81</text>
<text x="145.8" y="41.4">GPIO82</text>
<text x="145.8" y="44.9">GPIO83</text>
<text x="145.8" y="52">GPIO85</text>
<text x="145.8" y="48.5">GPIO84</text>
<text x="145.8" y="55.6">GPIO86</text>
<text x="145.8" y="59.1">GPIO87</text>
<text x="7.1" y="76.9">GPIO16</text>
<text x="7.1" y="73.4">GPIO15</text>
<text x="145.8" y="73.4">GPIO91</text>
<text x="145.8" y="76.9">GPIO92</text>
<text x="7.1" y="80.5">GPIO17</text>
<text x="76.5" y="78.7">GPIO54</text>
<text x="76.5" y="82.3">GPIO55</text>
<text x="7.1" y="84">GPIO18</text>
<text x="7.1" y="87.6">GPIO19</text>
<text x="76.5" y="85.8">GPIO56</text>
<text x="76.5" y="89.4">GPIO57</text>
<text x="7.1" y="91.1">GPIO20</text>
<text x="145.8" y="103.6">GPIO103</text>
<text x="145.8" y="112.5">GPIO104</text>
<text x="76.5" y="117.8">GPIO65</text>
<text x="145.8" y="119.6">GPIO106</text>
<text x="145.8" y="116">GPIO105</text>
<text x="145.8" y="123.1">GPIO107</text>
<text x="145.8" y="126.7">GPIO108</text>
<text x="76.5" y="132">GPIO69</text>
<text x="76.5" y="140.9">GPIO59</text>
<text x="145.8" y="142.7">GPIO76</text>
<text x="145.8" y="139.1">GPIO75</text>
<text x="76.5" y="144.5">GPIO60</text>
<text x="76.5" y="148">GPIO61</text>
<text x="145.8" y="149.8">GPIO78</text>
<text x="145.8" y="146.3">GPIO77</text>
<text x="7.1" y="155.2">GPIO38</text>
<text x="76.5" y="151.6">GPIO62</text>
<text x="76.5" y="155.2">GPIO70</text>
<text x="7.1" y="158.7">GPIO39</text>
<text x="76.5" y="158.7">GPIO71</text>
<text x="7.1" y="162.3">GPIO40</text>
<text x="7.1" y="165.8">GPIO41</text>
<text x="76.5" y="165.8">GPIO73</text>
<text x="145.8" y="165.8">GPIO47</text>
<text x="76.5" y="169.4">GPIO74</text>
<text x="145.8" y="172.9">GPIO49</text>
<text x="145.8" y="169.4">GPIO48</text>
<text x="145.8" y="176.5">GPIO50</text>
<text x="145.8" y="183.6">GPIO52</text>
<text x="145.8" y="180">GPIO51</text>
</g>
<g font-size="2.8" fill="#8000ff">
<text x="74.7" y="176.5">红色字体GPIO表示默认、持续上拉，</text>
<text x="74.7" y="179.3">等效上拉电阻约60K。需要软件修改</text>
<text x="74.7" y="182.2">才能解除默认上拉状态</text>
</g>
<g font-size="2.3">
<text x="242.4" y="197.5">&lt;Title&gt;</text>
<text x="242.4" y="202.8">&lt;Doc&gt;</text>
</g>
<g font-size="1.6">
<text x="228.1" y="195.1">Design Name</text>
<text x="228.1" y="200.4">Size</text>
<text x="229.9" y="202.2">A3</text>
<text x="233.5" y="200.4">Page Name</text>
<text x="228.1" y="205.7">Date:</text>
<text x="237.4" y="205.7">Wednesday, April 30, 2025</text>
<text x="263.7" y="205.7">Sheet</text>
<text x="272.6" y="205.7">8</text>
<text x="277.9" y="205.7">of</text>
<text x="283.2" y="205.7">28</text>
</g>
<g font-size="1.3">
<text x="30.8" y="1.3">5</text>
<text x="88.8" y="1.3">4</text>
<text x="146.9" y="1.3">3</text>
<text x="205" y="1.3">2</text>
<text x="263.1" y="1.3">1</text>
<text x=".5" y="28.4">D</text>
<text x="292.6" y="28.4">D</text>
<text x=".5" y="79.5">C</text>
<text x="292.6" y="79.5">C</text>
<text x=".5" y="130.6">B</text>
<text x="292.6" y="130.6">B</text>
<text x=".5" y="181.7">A</text>
<text x="292.6" y="181.7">A</text>
<text x="30.8" y="207.4">5</text>
<text x="88.8" y="207.4">4</text>
<text x="146.9" y="207.4">3</text>
<text x="205" y="207.4">2</text>
<text x="263.1" y="207.4">1</text>
</g>
</svg>
